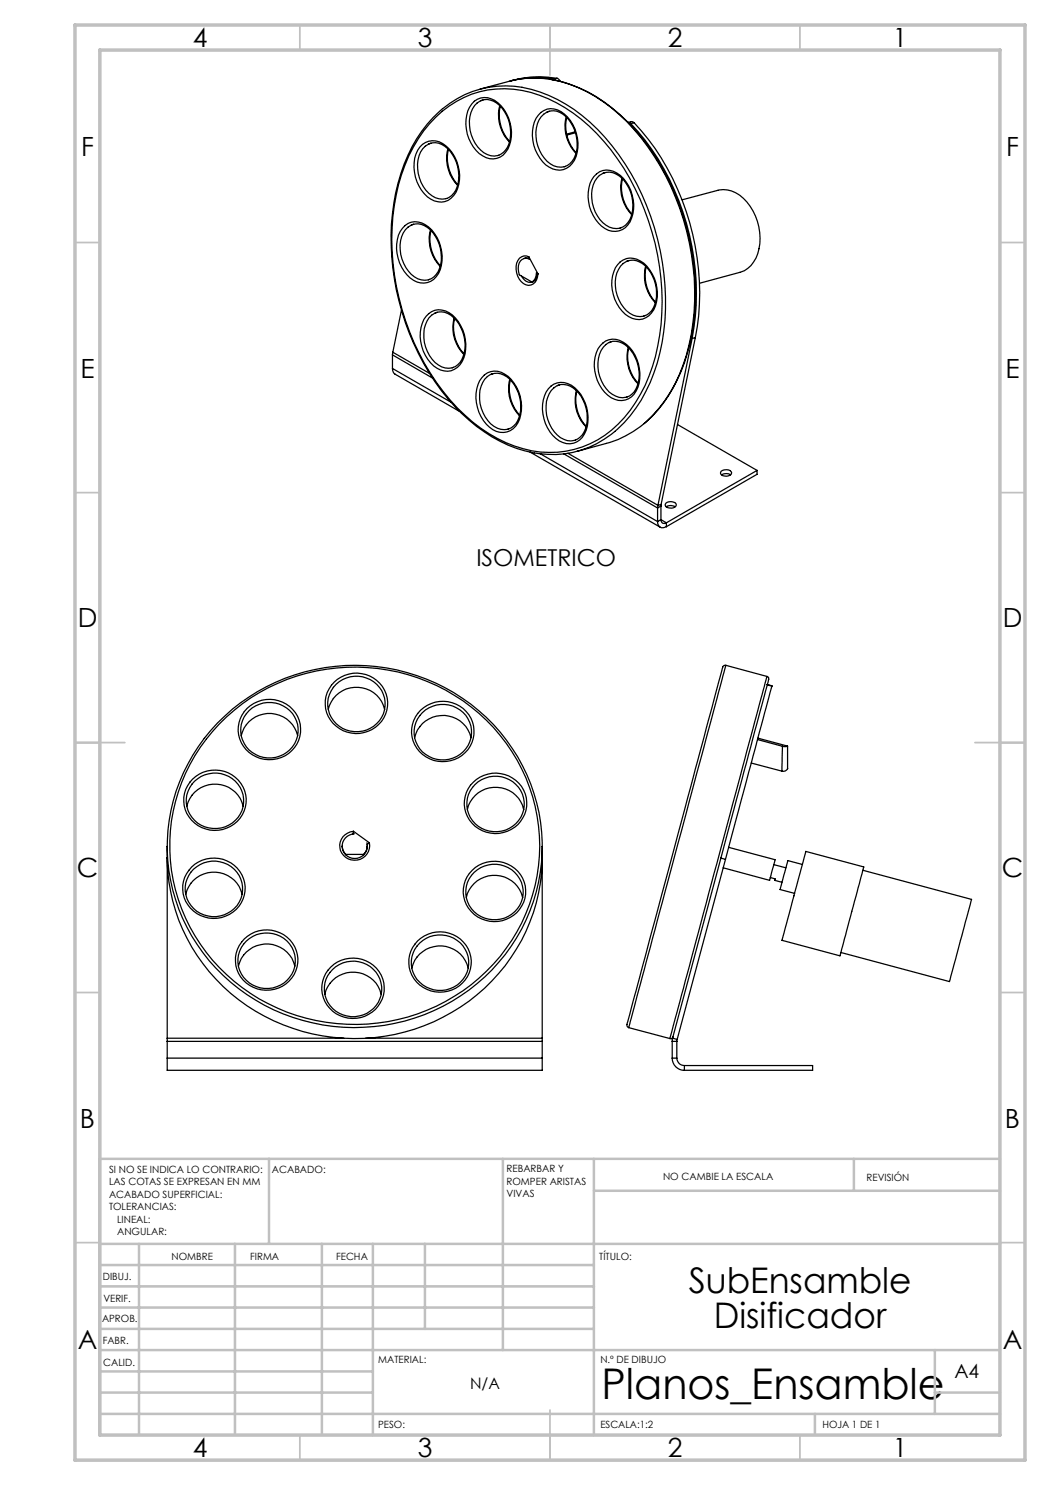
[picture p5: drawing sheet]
<svg xmlns="http://www.w3.org/2000/svg" width="210mm" height="297mm" viewBox="0 0 210 297" stroke-linecap="round" stroke-linejoin="round" font-family="sans-serif">
<g fill="none" stroke="#c0c0c0" stroke-width=".35">
<path d="M60 5v5M110 5v10M160 5v5M15 48.5h5M200 48.5h5M15 98.5h5M200 98.5h5M15 148.5h10M195 148.5h10M15 198.5h5M200 198.5h5M15 248.5h5"/>
<path d="M200 248.5h5M60 287v5M110 282v10M160 287v5"/>
</g>
<g fill="none" stroke="#c0c0c0" stroke-width=".5">
<path d="M53.8 231.8v17M100.6 231.8v38.2M118.8 231.8v55.2M118.8 238.2h81.2M170.8 231.8v6.4M200 231.8h-180v55.2M20 248.8h180M20 257.3h98.8M20 253h98.8M27.8 248.8v38.2M47 248.8v38.2M64.4 248.8v38.2"/>
<path d="M74.6 248.8v38.2M85 248.8v17M20 265.8h98.8M20 261.5h98.8M20 278.5h54.6M20 274.3h54.6M20 270h180M187 278.5h13M187 270v12.8M20 282.8h180M163 282.8v4.2"/>
</g>
<path d="M15 5h190v287h-190zM20 10h180v277h-180z" fill="none" stroke="#c0c0c0" stroke-width=".7"/>
<g fill="none" stroke="#000" stroke-width=".25">
<path d="M96 17.8l5.8-1.5a21.8 21.8 0 0 1 17.2 3 42.6 42.6 0 0 1 17 22.4 48.6 48.6 0 0 1 1.3 29.4 26.9 26.9 0 0 1-10.7 15.2 17.4 17.4 0 0 1-5.4 2.4l-5.8 1.6M96.6 20a4.1 4.1 0 0 0-2.7 4.2 7.3 7.3 0 0 0 3.5 6.7 3.1 3.1 0 0 0 4.4-2.1 7.4 7.4 0 0 0-3.1-8.6 2.77 2.77 0 0 0-2.5-.1M110.4 15.9a27.8 27.8 0 0 1 15 8.4 49.3 49.3 0 0 1 13.4 29.2 41.3 41.3 0 0 1-4.2 24.1 24.3 24.3 0 0 1-5.7 7.1M110.8 15.8a19.7 19.7 0 0 0-8.8 .4M110.8 15.8l.3 .2M111.4 15.7l.6 .6M111.4 15.7a20.2 20.2 0 0 0-9.2 .5M111.4 15.7l-.6 .1M84.5 28.9a3.8 3.8 0 0 1 5.4 .9 7.8 7.8 0 0 1 .8 9.3 3.5 3.5 0 0 1-5.2 .3 8.1 8.1 0 0 1-2-9.3zM86.2 28.6a4.1 4.1 0 0 0-2.7 4.2 6.7 6.7 0 0 0 4.3 7 3.2 3.2 0 0 0 3.8-3.1 7.4 7.4 0 0 0-3.3-7.8 2.83 2.83 0 0 0-2.5-.1M87.1 23.5a19.4 19.4 0 0 1 22.5-3.8 37.3 37.3 0 0 1 17.4 17.9 48.6 48.6 0 0 1 3.5 35.7 25.8 25.8 0 0 1-11 14.7 20.3 20.3 0 0 1-20-.3 37.9 37.9 0 0 1-15.7-17.1 48.6 48.6 0 0 1-3.5-35.6 28.5 28.5 0 0 1 6.8-11.5zM88.5 21.8a28.1 28.1 0 0 0-8.9 14.8 49.8 49.8 0 0 0 5.1 36 37.1 37.1 0 0 0 16.9 16.4l1.7 .7 3.5 .9"/>
<path d="M88.5 21.7a19.9 19.9 0 0 1 21.2-2.6 35.2 35.2 0 0 1 15.3 13.7 50.7 50.7 0 0 1 7 37.8 28.2 28.2 0 0 1-9.8 16.3 19.1 19.1 0 0 1-15.3 3.7M89.6 29.8a7.6 7.6 0 0 0 1.9 7.2M89.7 29.9a7.9 7.9 0 0 0 1.8 7M94.9 20.2a3.8 3.8 0 0 1 5.3 1 7.8 7.8 0 0 1 .9 9.3 3.5 3.5 0 0 1-5.3 .2 8 8 0 0 1-1.9-9.3zM99.9 21.2a7.6 7.6 0 0 0 2 7.2M100 21.2a7.9 7.9 0 0 0 1.9 7.1M108.2 22.5a3.8 3.8 0 0 1 5.3 .9 8.1 8.1 0 0 1 1.4 8.7 3.5 3.5 0 0 1-5.8 .9 8.1 8.1 0 0 1-1.9-9.3zM109.5 22.4a3.5 3.5 0 0 1 4.2 1.5 7.4 7.4 0 0 1 .7 8.4l-.4 .4-.9 .6M109.9 22.3a4.1 4.1 0 0 0-2.7 4.2 7.4 7.4 0 0 0 3.5 6.7 3.4 3.4 0 0 0 2.4 .1M113.2 23.4a7.6 7.6 0 0 0 2 7.3M113.3 23.5a7.9 7.9 0 0 0 1.9 7M115 26.3l-1.7 .5"/>
<path d="M115.1 26.6l-1.8 .4M119.3 34.8a3.8 3.8 0 0 1 5.4 .9 7.8 7.8 0 0 1 .9 9.3 3.5 3.5 0 0 1-5.3 .2 8 8 0 0 1-1.9-9.3zM121 34.5a4.2 4.2 0 0 0-2.7 4.2 7.2 7.2 0 0 0 3.6 6.7 3.3 3.3 0 0 0 4.5-2.8 7.4 7.4 0 0 0-3.2-7.8 2.77 2.77 0 0 0-2.6-.1M124.4 35.7a7.6 7.6 0 0 0 1.9 7.2M124.5 35.8a7.9 7.9 0 0 0 1.9 7M125.6 24.5l.8-.2 .4 .2M125.7 24.5l.5 .2M126.2 24.7a50.3 50.3 0 0 1 12.2 43M126.8 24.5a50.4 50.4 0 0 1 12.3 43M126.8 24.5l-.6 .2M136.4 40l7.2-1.9a5.8 5.8 0 0 1 5.8 2.3 11.1 11.1 0 0 1 1.8 11.2 5.1 5.1 0 0 1-3.2 2.9l-8.1 2.2M81 45.1a3.8 3.8 0 0 1 5.4 .9 8.1 8.1 0 0 1 1.3 8.7 3.6 3.6 0 0 1-5.7 .9 8.1 8.1 0 0 1-2-9.3z"/>
<path d="M82.7 44.8a4.2 4.2 0 0 0-2.7 4.2 7.4 7.4 0 0 0 3.6 6.8 3.3 3.3 0 0 0 4.5-2.9 7.4 7.4 0 0 0-3.3-7.8 2.77 2.77 0 0 0-2.5-.1M86.1 46a7.6 7.6 0 0 0 1.9 7.3M86.2 46.1a7.9 7.9 0 0 0 1.9 7.1M105.1 51.6l.7 .1M105.1 51.6l-.3 .1M105.8 51.4a1.83 1.83 0 0 0-2.6 1.8 3.4 3.4 0 0 0 2.5 3.9 2.08 2.08 0 0 0 1.9-2.3M105.8 51.4v.4M105.8 51.4l1.8 3.4M105.9 51.9a1.6 1.6 0 0 0-1.8 .2 1.6 1.6 0 0 0-.5 1.7l.3 1.2 2.5 1.4M106.6 56.3l-.2 .1M107.3 54.5a2.2 2.2 0 0 1-.9 1.9M107.3 54.6l.1 .2"/>
<path d="M107.4 54.8a1.46 1.46 0 0 1-.8 1.6 1.46 1.46 0 0 1-1.8-.5l-.5-.7M107.4 54.8h.2M124 52.4a3.8 3.8 0 0 1 5.4 .9 8.1 8.1 0 0 1 1.3 8.7 3.5 3.5 0 0 1-5.6 .9 7.8 7.8 0 0 1-1.6-10zM125.4 52.3a3.5 3.5 0 0 1 4.2 1.5 7.3 7.3 0 0 1 .7 8.4l-.9 .8-.5 .1M125.8 52.1a4.2 4.2 0 0 0-2.8 4.2 7.3 7.3 0 0 0 3.6 6.7 3.1 3.1 0 0 0 2.4 .1M129.1 53.3a7.6 7.6 0 0 0 2 7.2M129.2 53.4a7.9 7.9 0 0 0 1.9 7M78.5 73.7a1.29 1.29 0 0 0 .5 1.1l12.9 7.5M78.5 71v2.7M78.5 71l8 4.6M78.5 73.7l11.7 6.8M78.6 70.4l-.1 .6"/>
<path d="M78.6 70.4l7.3 4.3M80.3 62l-1.7 8.4M85.8 62.7a3.8 3.8 0 0 1 5.3 .9 8.1 8.1 0 0 1 1.3 8.7 3.5 3.5 0 0 1-5.7 .9 7.8 7.8 0 0 1-1.5-10zM86.3 63a3.2 3.2 0 0 1 4.5 .6 7.3 7.3 0 0 1 1.2 8.9 3 3 0 0 1-4.3 .5 7.1 7.1 0 0 1-1.9-9.4zM87.5 62.4l-.5 .2M90.8 63.6a7.6 7.6 0 0 0 1.9 7.3M90.9 63.7a7.8 7.8 0 0 0 1.9 7.1M96.9 75a3.5 3.5 0 0 1 4.7 .3 8.1 8.1 0 0 1 2 9.3 3.5 3.5 0 0 1-5.7 .8 7.7 7.7 0 0 1-1.5-9.9zM96.9 75.8a3.2 3.2 0 0 1 5 0 7.4 7.4 0 0 1 1.3 9 3.1 3.1 0 0 1-4.4 .5 7.2 7.2 0 0 1-1.9-9.5zM98.6 74.7l-.4 .2M102 75.9a7.7 7.7 0 0 0 1.9 7.2M102.1 76a7.8 7.8 0 0 0 1.8 7"/>
<path d="M110.2 77.2a3.8 3.8 0 0 1 5.3 .9 8.1 8.1 0 0 1 1.4 8.7 3.5 3.5 0 0 1-5.7 .9 7.8 7.8 0 0 1-1.5-10zM110.2 78.1a3.1 3.1 0 0 1 5 0 7.3 7.3 0 0 1 1.3 8.9 3.1 3.1 0 0 1-4.4 .5 7.2 7.2 0 0 1-1.9-9.4zM111.9 77l-.4 .1M115.3 78.1a7.6 7.6 0 0 0 1.9 7.3M115.4 78.2a7.9 7.9 0 0 0 1.8 7.1M120.6 68.6a3.5 3.5 0 0 1 4.7 .3 8 8 0 0 1 1.9 9.3 3.5 3.5 0 0 1-5.6 .9 7.7 7.7 0 0 1-1.5-10zM121.9 68.5a3.5 3.5 0 0 1 4.2 1.5 7.3 7.3 0 0 1 .7 8.4l-.9 .8-.5 .2M122.3 68.3a4.2 4.2 0 0 0-2.7 4.2 7.4 7.4 0 0 0 2.9 6.4 3.2 3.2 0 0 0 3 .5M125.7 69.5a7.7 7.7 0 0 0 1.9 7.2M125.7 69.6a7.6 7.6 0 0 0 1.9 7M138.4 67.7l-6.8 33.4M139.1 67.5l-.7 .2"/>
<path d="M139.1 67.5l-6.9 33.4M106 90.4l26 15M108 90.7l23.5 13.6M112.7 90.8l18.8 10.8M113.6 90.7l18 10.4M135.5 84.9l15.9 9.2M144.2 94.3a1.48 1.48 0 0 1 2.1 .2 1.32 1.32 0 0 1-2.2 .3zM144.3 95l.2-.1a1.82 1.82 0 0 1 1.6 .1M151.4 94.1l-18.1 10.5M151.4 94.1v.8l-18.1 10.4M131.5 104.3a1.09 1.09 0 0 0 .5 1.1 1.09 1.09 0 0 0 1.3-.1M131.5 101.6v2.7"/>
<path d="M131.6 101.1l-.1 .5M132.2 103.9a.67 .67 0 0 0 .3 .7 .67 .67 0 0 0 .8 0M132.2 101.2l-.7 .4M132.2 101.2v2.7M132.2 103.9l-.7 .4M132.2 103.9l1.1 .7M132.2 100.9v.3M132.2 100.9l-.6 .2M133.2 100.6a1.41 1.41 0 0 1 2.1 .4 1.31 1.31 0 0 1-2.2 .1zM133.2 101.3l.2-.1a1.82 1.82 0 0 1 1.6 .1M133.3 104.6v.7M66.8 136.5a6.2 6.2 0 0 1 7.7-1 6.2 6.2 0 0 1 2.6 7.3 6.3 6.3 0 0 1-7.6 3.7 6.3 6.3 0 0 1-4.3-7.2 6.5 6.5 0 0 1 1.6-2.8z"/>
<path d="M67.2 136.9a5.7 5.7 0 0 1 7.4-.7 5.7 5.7 0 0 1 1.7 7.2 5.8 5.8 0 0 1-6.9 2.6 5.8 5.8 0 0 1-3.7-6.4 6.2 6.2 0 0 1 1.5-2.7zM145.2 133.1h-.1a.59 .59 0 0 0-.6 .6l-18.8 70.2a1.57 1.57 0 0 0-.3 1.4l.3 .2M145.2 133.1l-19.5 72.4M145.2 133.1l8.2 2.2M153.4 135.3a.56 .56 0 0 1 .3 .9l-.2 .7M153.4 135.3l-19.4 72.4M153.5 137l-9.3 34.6M153.5 136.9l.9 .3M153.5 136.9v.1M153.5 137l.9 .2M154.4 137.2l-9.3 34.7M38.5 155.8a6.2 6.2 0 0 1 7.7-.9 6.2 6.2 0 0 1 2.6 7.3 6.3 6.3 0 0 1-7.2 3.7 6.3 6.3 0 0 1-4.8-6.4 5.8 5.8 0 0 1 1.7-3.7z"/>
<path d="M38.9 156.2a5.7 5.7 0 0 1 7.4-.6 5.7 5.7 0 0 1 1.7 7.2 5.8 5.8 0 0 1-6.9 2.6 5.8 5.8 0 0 1-3.7-6.4 6.2 6.2 0 0 1 1.5-2.8zM43.9 144.8a37.8 37.8 0 0 1 57.3 3.9 35.1 35.1 0 0 1-12.1 51.6 37.7 37.7 0 0 1-51.1-14.9 34.8 34.8 0 0 1 5.9-40.6zM48.3 147.1a5.8 5.8 0 0 1 5.6-4.4 5.8 5.8 0 0 1 5.6 4.4M49.4 141.7a6.2 6.2 0 0 1 8.4-.5 6.2 6.2 0 0 1 1.1 8.3 6.2 6.2 0 0 1-7.5 1.9 6.2 6.2 0 0 1-3.6-6.9 6 6 0 0 1 1.6-2.8zM49.8 142.1a5.7 5.7 0 0 1 7.4-.6 5.7 5.7 0 0 1 1.7 7.2 5.8 5.8 0 0 1-6.9 2.6 5.8 5.8 0 0 1-3.7-6.4 5.4 5.4 0 0 1 1.5-2.8zM65.7 141.9a5.8 5.8 0 0 1 5.6-4.4 5.8 5.8 0 0 1 5.6 4.4M82.9 147.5a5.8 5.8 0 0 1 5.7-4.4 5.8 5.8 0 0 1 5.6 4.4M84.1 142.1a6.2 6.2 0 0 1 8.4-.5 6.2 6.2 0 0 1 1.1 8.3 6.3 6.3 0 0 1-7.5 1.9 6.3 6.3 0 0 1-3.6-6.9 6 6 0 0 1 1.6-2.8zM84.5 142.5a5.7 5.7 0 0 1 7.4-.6 5.7 5.7 0 0 1 1.7 7.2 5.8 5.8 0 0 1-6.9 2.6 5.8 5.8 0 0 1-3.8-6.4 5.4 5.4 0 0 1 1.6-2.8zM94.7 156.5a6.2 6.2 0 0 1 7.7-1 6.2 6.2 0 0 1 2.6 7.3 6.2 6.2 0 0 1-7.6 3.7 6.2 6.2 0 0 1-4.4-7.2 5.6 5.6 0 0 1 1.7-2.8zM95 156.9a5.7 5.7 0 0 1 7.4-.7 5.7 5.7 0 0 1 1.8 7.2 5.7 5.7 0 0 1-7.3 2.5 5.7 5.7 0 0 1-3.2-7l.4-.8zM150.2 152.6l6.2 1.6"/>
<path d="M151.5 147.9l5 1.4M151.6 147.6l5.9 1.6M156.5 149.3l-.1 4.9M157.5 149.2v4.5M157.5 149.2l-1 .1M157.6 153.7a.96 .96 0 0 1-1.2 .5M33.4 169.3a36.7 36.7 0 0 1 33.7-36 37.4 37.4 0 0 1 40.7 29.3 35.6 35.6 0 0 1 .6 6.7M33.4 169.3a36.7 36.7 0 0 0 33.2 38.2 37.5 37.5 0 0 0 40.6-26.9 38 38 0 0 0 1.2-11.3M33.4 169.3a36.5 36.5 0 0 0 29.1 35.3 37.7 37.7 0 0 0 44.2-24.3 35.6 35.6 0 0 0 1.7-11M33.4 171.6v36M37.1 178.9a5.8 5.8 0 0 1 5.7-4.5 5.8 5.8 0 0 1 5.6 4.5M37.4 161.3a5.8 5.8 0 0 1 5.6-4.5 5.8 5.8 0 0 1 5.6 4.5"/>
<path d="M38.3 173.4a6.2 6.2 0 0 1 7.7-.9 6.2 6.2 0 0 1 2.6 7.3 6.3 6.3 0 0 1-7.2 3.8 6.3 6.3 0 0 1-4.9-6.5 5.8 5.8 0 0 1 1.8-3.7zM38.7 173.8a5.7 5.7 0 0 1 7.7-.3 5.7 5.7 0 0 1 1 7.6 5.7 5.7 0 0 1-7.2 1.6 5.7 5.7 0 0 1-2.8-6.8l.8-1.5zM68.4 169.2a2.5 2.5 0 0 0 2.5 2.5 2.5 2.5 0 0 0 2.5-2.5M69.1 170.9v.1M69.1 170.9h3.6M70.7 166.3a2.95 2.95 0 0 0-2.7 2.9 2.95 2.95 0 0 0 2.7 2.9 2.95 2.95 0 0 0 3.2-2.4v-1.1M70.7 166.3l-.1 .6M70.7 166.3l3.2 2.3M70.9 166.8a2.43 2.43 0 0 0-2.3 1.4 2.43 2.43 0 0 0 .5 2.7M72.7 170.9v.1M73.4 168.6a2.56 2.56 0 0 1-.7 2.3M73.9 168.6l-.5 .4"/>
<path d="M93.3 179.5a5.8 5.8 0 0 1 5.6-4.4 5.8 5.8 0 0 1 5.6 4.4M93.5 161.9a5.8 5.8 0 0 1 5.6-4.4 5.8 5.8 0 0 1 5.6 4.4M94.4 174.1a6.2 6.2 0 0 1 7.7-1 6.2 6.2 0 0 1 2.6 7.3 6.3 6.3 0 0 1-7.1 3.8 6.3 6.3 0 0 1-4.9-6.5 5.8 5.8 0 0 1 1.7-3.6zM94.8 174.5a5.7 5.7 0 0 1 7.4-.7 5.7 5.7 0 0 1 1.8 7.2 5.7 5.7 0 0 1-7.3 2.5 5.7 5.7 0 0 1-3.2-7l.3-.7zM108.4 171.6v36M144.2 171.6l.9 .3M144.2 171.6l-9.7 36M145.1 171.9l-9.7 36M145.7 169.5l9.3 2.4-.1 .5-1 3.7-9.3-2.5M154.1 175.5l.9 .3-.1 .3 1.5 .4M154.8 172.9l2.4 .7M160.5 172.9l-2.9-.8-1.6 5.8 2.9 .8"/>
<path d="M161.1 170.3l11.7 3.1-4.8 17.8-11.6-3.1zM172.6 174.1l21.7 5.8-3.2 11.9-1.2 4.5-21.7-5.8M47.7 193.2a5.8 5.8 0 0 1 5.6-4.4 5.8 5.8 0 0 1 5.6 4.4M48.9 187.8a6.2 6.2 0 0 1 8-.7 6.2 6.2 0 0 1 1.9 7.8 6.3 6.3 0 0 1-7.6 2.8 6.3 6.3 0 0 1-4-7.1 6 6 0 0 1 1.7-2.8zM49.2 188.2a5.7 5.7 0 0 1 7.7-.4 5.7 5.7 0 0 1 1 7.7 5.8 5.8 0 0 1-6.8 1.7 5.8 5.8 0 0 1-3.4-6.2 5.4 5.4 0 0 1 1.5-2.8zM65 198.9a5.8 5.8 0 0 1 5.6-4.5 5.8 5.8 0 0 1 5.6 4.5M66.1 193.4a6.2 6.2 0 0 1 7.8-.9 6.2 6.2 0 0 1 2.5 7.3 6.3 6.3 0 0 1-7.1 3.8 6.3 6.3 0 0 1-4.9-6.5 6 6 0 0 1 1.7-3.7zM66.5 193.9a5.7 5.7 0 0 1 8-.2 5.7 5.7 0 0 1 .2 8 5.7 5.7 0 0 1-7.4 .6 5.7 5.7 0 0 1-1.8-7.2zM82.4 193.6a5.8 5.8 0 0 1 5.6-4.4 5.8 5.8 0 0 1 5.6 4.4M83.5 188.2a6.2 6.2 0 0 1 7.8-.9 6.2 6.2 0 0 1 2.5 7.3 6.3 6.3 0 0 1-7.5 3.6 6.3 6.3 0 0 1-4.4-7.2 6 6 0 0 1 1.6-2.8zM83.9 188.6a5.7 5.7 0 0 1 7.4-.6 5.7 5.7 0 0 1 1.8 7.2 5.8 5.8 0 0 1-7 2.6 5.8 5.8 0 0 1-3.7-6.4 5.4 5.4 0 0 1 1.5-2.8zM33.4 211.6v2.5h75v-2.5"/>
<path d="M33.4 207.6v.7M33.4 208.3v3.3M33.4 208.3h75M33.4 211.6h75M33.4 207.6h35.4M73.1 207.6h35.3M108.4 207.6v.7M108.4 208.3v3.3M125.7 205.5l8.3 2.2M134.4 211.6a2.41 2.41 0 0 0 2.5 2.5M134.4 208.3h1M134.4 211.6h1"/>
<path d="M134.4 208.3v3.3M134.5 207.6l-.1 .7M134.5 207.6l.9 .3M134.6 207.4a.45 .45 0 0 1-.6 .3M135.4 211.6a1.51 1.51 0 0 0 1.5 1.5M135.4 208.3v3.3M135.4 207.9v.4M136.9 213.1h25.6v1h-25.6M136.9 213.1v1"/>
</g>
<text font-size="8.5" x="120.3" y="279.7">Planos_Ensamble</text>
<g font-size="7.1">
<text x="137.7" y="258.5">SubEnsamble</text>
<text x="142.8" y="265.6">Disificador</text>
</g>
<g font-size="5.3">
<text x="38.5" y="9.5">4</text>
<text x="83.5" y="9.5">3</text>
<text x="133.6" y="9.5">2</text>
<text x="178.6" y="9.5">1</text>
<text x="16.2" y="31.2">F</text>
<text x="201.2" y="31.2">F</text>
<text x="16.1" y="75.5">E</text>
<text x="201.1" y="75.5">E</text>
<text x="15.5" y="125.5">D</text>
<text x="200.5" y="125.5">D</text>
<text x="15.4" y="175.5">C</text>
<text x="200.4" y="175.5">C</text>
<text x="16" y="225.5">B</text>
<text x="201" y="225.5">B</text>
<text x="15.5" y="269.7">A</text>
<text x="200.5" y="269.7">A</text>
<text x="38.5" y="291.5">4</text>
<text x="83.5" y="291.5">3</text>
<text x="133.6" y="291.5">2</text>
<text x="178.6" y="291.5">1</text>
</g>
<text font-size="4.7" x="95.3" y="113.3">ISOMETRICO</text>
<text font-size="3.9" x="190.9" y="275.5">A4</text>
<text font-size="3.2" x="94" y="277.9">N/A</text>
<g font-size="2">
<text x="21.8" y="234.6">SI NO SE INDICA LO CONTRARIO:</text>
<text x="21.8" y="237.1">LAS COTAS SE EXPRESAN EN MM</text>
<text x="21.8" y="239.6">ACABADO SUPERFICIAL:</text>
<text x="54.4" y="234.6">ACABADO:</text>
<text x="101.3" y="234.5">REBARBAR Y</text>
<text x="101.3" y="237">ROMPER ARISTAS</text>
<text x="101.3" y="239.5">VIVAS</text>
<text x="132.6" y="236">NO CAMBIE LA ESCALA</text>
<text x="173.3" y="236.2">REVISIÓN</text>
<text x="21.8" y="242.1">TOLERANCIAS:</text>
<text x="23.4" y="244.6">LINEAL:</text>
<text x="23.4" y="247.1">ANGULAR:</text>
<text x="34.3" y="252">NOMBRE</text>
<text x="50" y="251.9">FIRMA</text>
<text x="67.2" y="251.9">FECHA</text>
<text x="119.9" y="251.9">TÍTULO:</text>
<text x="20.6" y="256.1">DIBUJ.</text>
<text x="20.7" y="260.3">VERIF.</text>
<text x="20.4" y="264.4">APROB.</text>
<text x="20.5" y="268.8">FABR.</text>
<text x="20.7" y="273.1">CALID.</text>
<text x="75.6" y="272.5">MATERIAL:</text>
<text x="120.1" y="272.5">N.º DE DIBUJO</text>
<text x="75.6" y="285.5">PESO:</text>
<text x="120.1" y="285.6">ESCALA:1:2</text>
<text x="164.5" y="285.6">HOJA 1 DE 1</text>
</g>
</svg>
